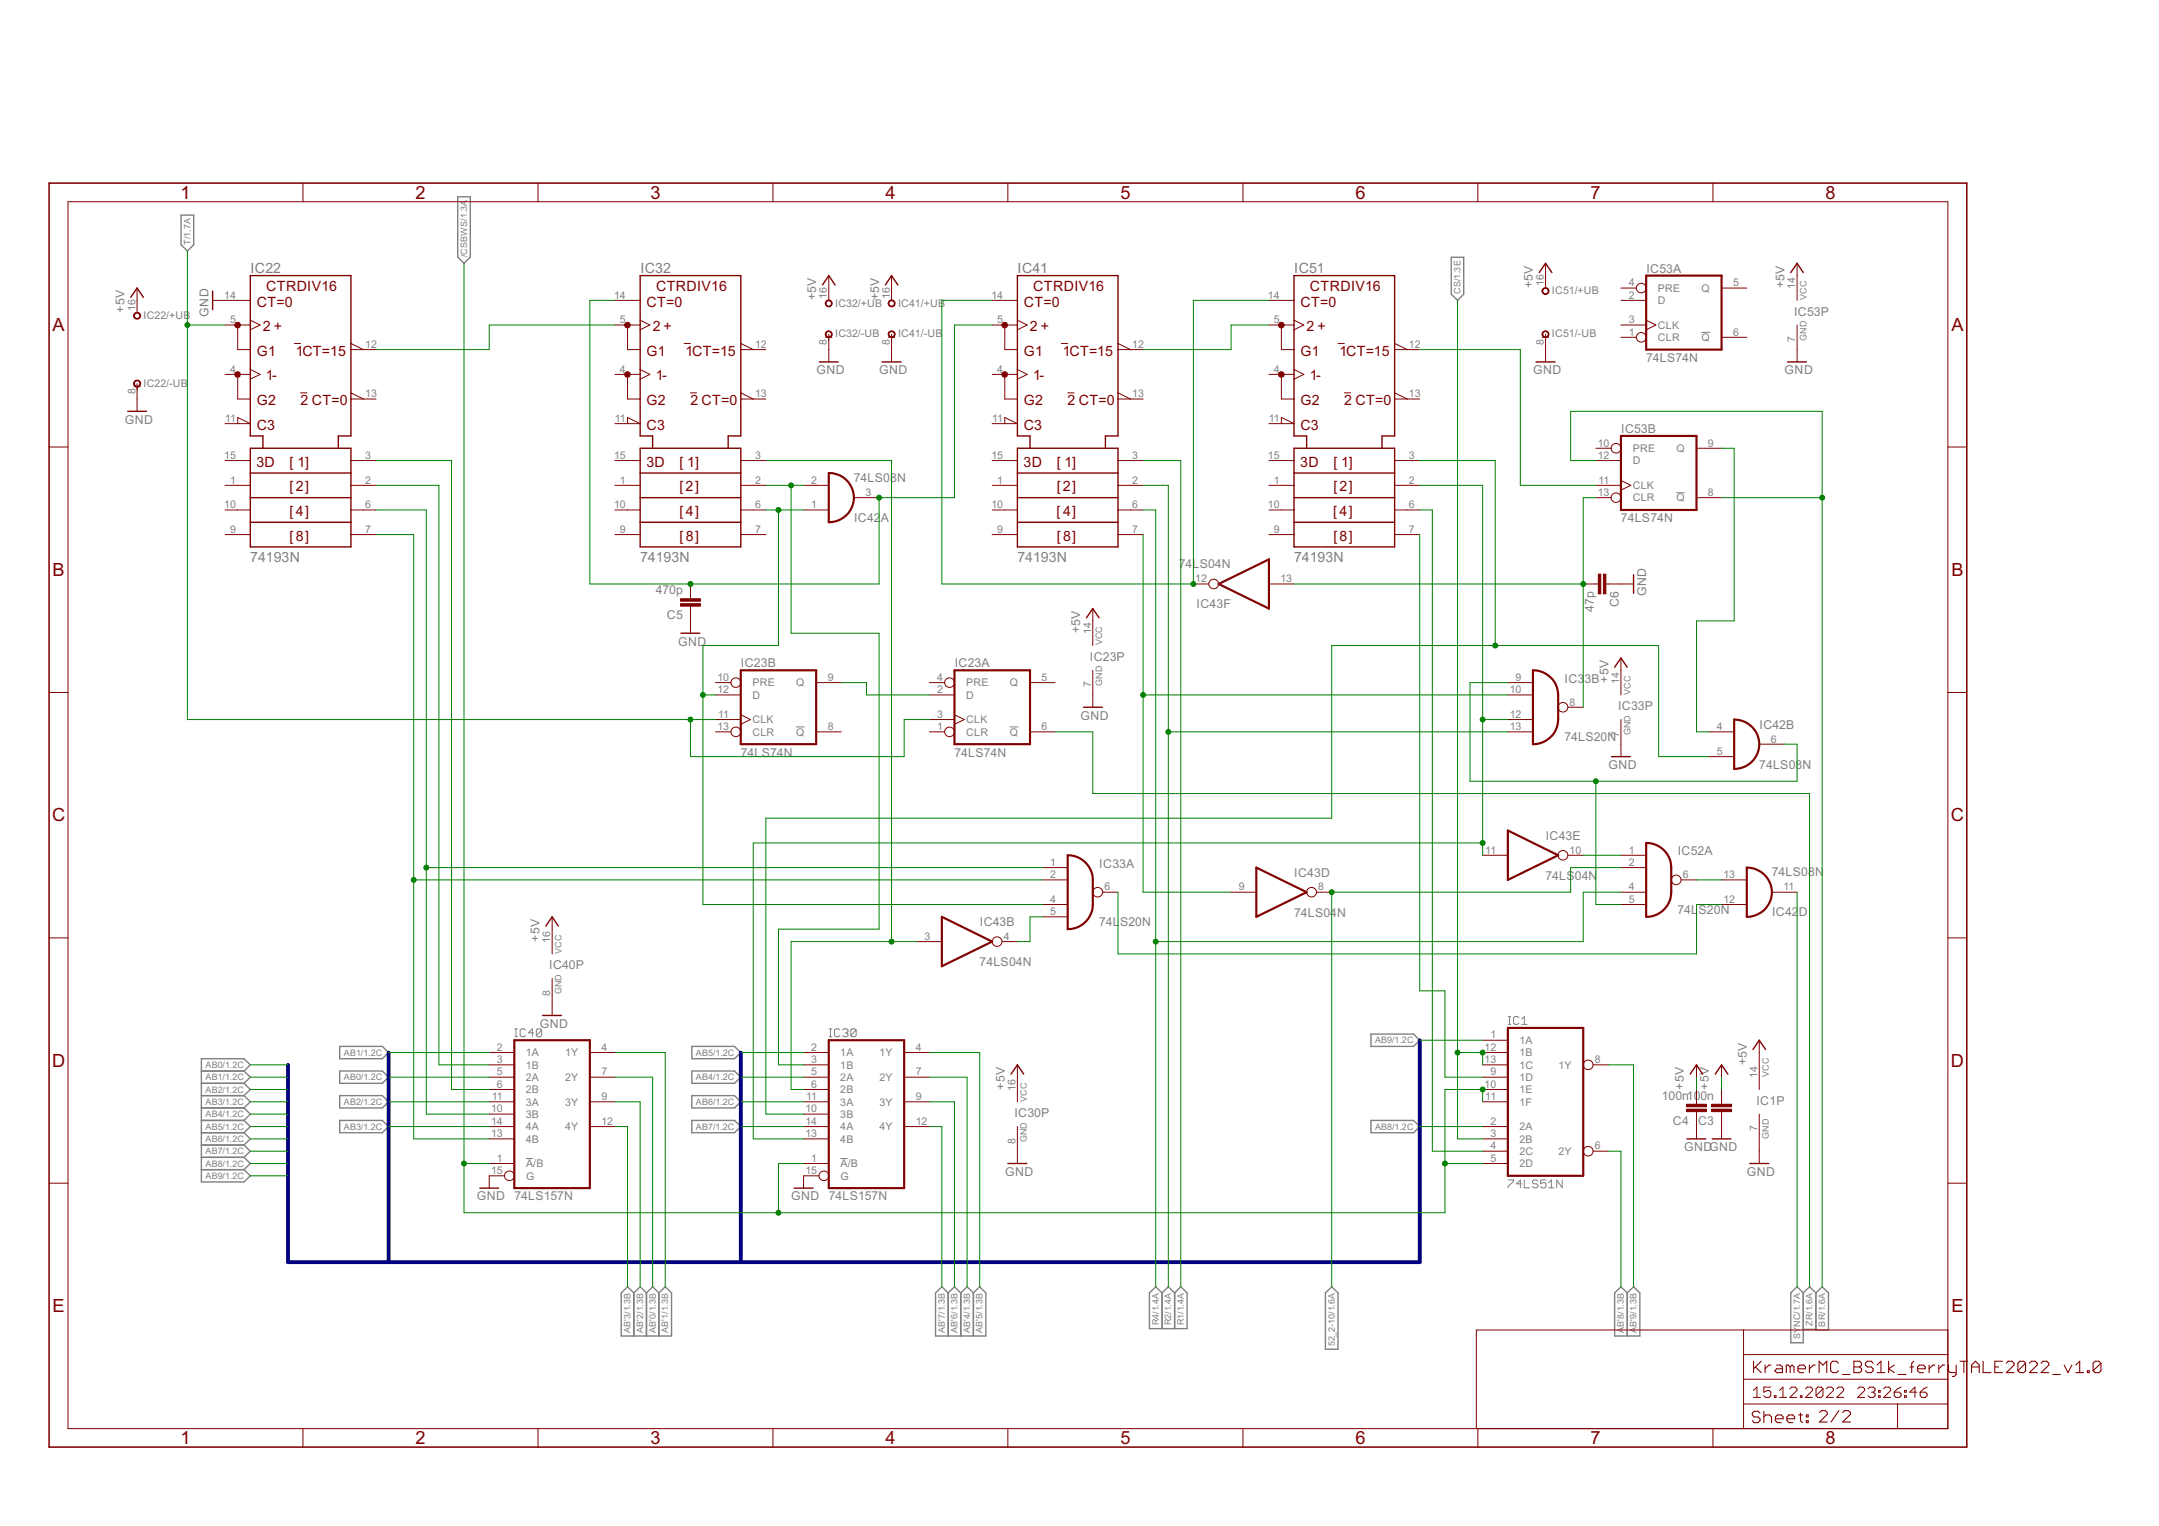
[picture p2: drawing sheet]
<svg xmlns="http://www.w3.org/2000/svg" width="297mm" height="210mm" viewBox="0 0 297 210" stroke-linecap="round" stroke-linejoin="round" font-family="sans-serif">
<g fill="none" stroke="#808080" stroke-width=".14">
<path d="M234.1 45.7h1.2M230.6 67.8h1.2M109.5 100h1.2M138.9 100h1.2M207.5 139.8h.4M207.7 139.8v1.1M209 140l-.2-.2h-.4l-.2 .2v.7l.2 .2h.4l.2-.2M70.8 142.6h.4M70.8 141.5h.4M71 141.5v1.1M72.3 141.7l-.2-.2h-.3l-.2 .2v.7l.2 .2h.3l.2-.2M72.3 159.4h1.1"/>
<path d="M73.4 142.1h-.7l.5-.6v1.1M74.5 141.7v.7l-.2 .2h-.3l-.2-.2M74.5 141.7l-.2-.2h-.3l-.2 .2v.7M74.5 141.7l-.7 .7M114.1 142.6h.3M114.1 141.5h.3M114.3 141.5v1.1M115.5 141.7l-.1-.2h-.4l-.2 .2v.7l.2 .2h.4l.1-.2M115.6 159.4h1M115.9 141.7l.2-.2h.4l.2 .2v.2l-.2 .2M116.3 142.1h.2M116.5 142.1l.2 .1v.2l-.2 .2h-.4l-.2-.2"/>
<path d="M117.8 141.7v.7l-.2 .2h-.4l-.1-.2M117.8 141.7l-.2-.2h-.4l-.1 .2v.7M117.8 141.7l-.7 .7M207.5 140.9h.4M209.4 140.2l.3-.4v1.1M209.4 140.9h.7M207.5 162.3h.7v.2l-.7 .7v.2M209.4 162.8h-.8l.6-.5v1.1M209.7 162.3v1.1h.8M211.6 162.5l-.2-.2h-.4l-.2 .2v.2l.2 .1h.4l.2 .2v.2l-.2 .2h-.4l-.2-.2M212.7 162.3h-.7v.5l.5-.1 .2 .1v.4l-.2 .2h-.4l-.1-.2M213.1 163.4h.7"/>
<path d="M213.1 162.7l.3-.4v1.1M214.9 162.3v1.1l-.7-1.1v1.1"/>
</g>
<g fill="none" stroke="#808080" stroke-width=".19">
<path d="M24.9 29.6h1.7v4.1l-.8 .8-.9-.8zM63 27.1h1.7v8.3l-.9 .8-.8-.8zM199.7 35.4h1.7v5.1l-.9 .8-.8-.8zM27.7 147.3h5.9M27.7 149h5.9M27.7 150.7h5.9M27.7 152.4h5.9M27.7 155.8h5.9M27.7 154.1h5.9M27.7 157.5h5.9M27.7 159.2h5.9M33.6 147.3l.8-.8-.8-.9h-5.9v17h5.9l.8-.9-.8-.8"/>
<path d="M33.6 147.3l.8 .9-.8 .8M33.6 149l.8 .9-.8 .8M33.6 150.7l.8 .9-.8 .8M33.6 152.4l.8 .8-.8 .9M33.6 154.1l.8 .9-.8 .8M33.6 155.8l.8 .9-.8 .8M33.6 157.5l.8 .8-.8 .9M33.6 159.2l.8 .8-.8 .9M46.7 147.3h5.9l.9 .9-.9 .8h-5.9zM46.7 143.9h5.9l.9 .9-.9 .8h-5.9zM46.7 150.7h5.9l.9 .9-.9 .8h-5.9zM46.7 154.1h5.9l.9 .9-.9 .8h-5.9z"/>
<path d="M95.2 147.3h5.8l.9 .9-.9 .8h-5.8zM95.2 143.9h5.8l.9 .9-.9 .8h-5.8zM95.2 150.7h5.8l.9 .9-.9 .8h-5.8zM95.2 154.1h5.8l.9 .9-.9 .8h-5.8zM188.6 142.2h5.9l.8 .9-.8 .8h-5.9zM188.6 154.1h5.9l.8 .9-.8 .8h-5.9zM27.7 160.9h5.9M87.2 177.8l-.9-.8-.8 .8v6h6.9v-6l-.9-.8-.8 .8M87.2 177.8v6M87.2 177.8l.9-.8 .8 .8M88.9 177.8v6M88.9 177.8l.9-.8 .9 .8"/>
<path d="M90.7 177.8v6M130.5 177.8l-.9-.8-.9 .8v6h6.9v-6l-.8-.8-.9 .8M130.5 177.8v6M130.5 177.8l.8-.8 .9 .8M132.2 177.8v6M132.2 177.8l.9-.8 .8 .8M133.9 177.8v6M159.9 177.8l-.9-.8-.9 .8v5h5.2v-5l-.8-.8-.9 .8M159.9 177.8l.8-.8 .9 .8M159.9 177.8v5M161.6 177.8v5M182.4 177.8l.8-.8 .9 .8v7.8h-1.7z"/>
<path d="M222.1 177.8l.9-.8 .9 .8 .8-.8 .9 .8v6h-3.5zM223.9 177.8v6M246.4 177.8l.8-.8 .9 .8v6.9h-1.7zM248.1 177.8l.9-.8 .8 .8M249.8 177.8l.9-.8 .9 .8v5.1h-1.8zM248.1 182.9h1.7"/>
</g>
<g fill="none" stroke="#800000" stroke-width=".3">
<path d="M226.5 37.9h10.4v10.2h-10.4zM223 60h10.4v10.1h-10.4zM114 65.1a3.4 3.4 0 0 1 3.5 3.4 3.4 3.4 0 0 1-3.5 3.3zM101.9 92.2h10.4v10.2h-10.4zM131.3 92.2h10.4v10.2h-10.4zM167.7 80.3l6.9-3.4v6.8zM210.9 92.2a3.4 3.4 0 0 1 3.5 3.4v3.4a3.4 3.4 0 0 1-3.5 3.4zM238.6 99a3.4 3.4 0 0 1 3.4 3.4 3.4 3.4 0 0 1-3.4 3.4zM146.9 117.6a3.4 3.4 0 0 1 3.4 3.4v3.4a3.4 3.4 0 0 1-3.4 3.4zM172.8 119.3l7 3.4-7 3.4zM207.5 114.2l6.9 3.4-6.9 3.4zM226.5 116a3.4 3.4 0 0 1 3.4 3.3v3.4a3.4 3.4 0 0 1-3.4 3.4z"/>
<path d="M240.3 119.3a3.4 3.4 0 0 1 3.5 3.4 3.4 3.4 0 0 1-3.5 3.4zM129.6 126.1l6.9 3.4-6.9 3.4zM70.8 143.1h10.4v20.3h-10.4zM114 143.1h10.4v20.3h-10.4zM207.5 141.4h10.3v20.3h-10.3z"/>
</g>
<g fill="none" stroke="#800000" stroke-width=".14">
<path d="M9.4 27.7h258.6v168.8h-258.6zM18.9 39.6v3.4M41.7 25.2v2.5M74 25.2v2.5M106.3 25.2v2.5M114 37.9v3.4M122.7 37.9v3.4M138.7 25.2v2.5M171 25.2v2.5M203.3 25.2v2.5M212.6 36.2v3.4M223 39.6h2.1"/>
<path d="M235.7 25.2v2.5M236.9 39.6h3.4M247.2 36.2v5.1M18.4 53.2h.9M18.9 52.8v3.8M29.3 41.3h5.1M31 58.3h3.4l-1.7-.9v.9M31 44.7h3.4M31 51.5h3.4M32.7 44.7v3.4h1.7M32.7 51.5v3.4h1.7M34.4 44l1.4 .7-1.4 .7"/>
<path d="M34.4 50.8l1.4 .7-1.4 .7M40.5 47.2h.9M41.4 54h.8M48.3 48.1h3.4M48.3 54.9h3.4M48.3 47.2l1.7 .9M48.3 54l1.7 .9M84.6 44.7h3.5M84.6 51.5h3.5M84.6 41.3h3.5M84.6 58.3h3.5l-1.8-.9v.9M86.3 44.7v3.4h1.8"/>
<path d="M86.3 51.5v3.4h1.8M88.1 44l1.3 .7-1.3 .7M88.1 50.8l1.3 .7-1.3 .7M94.1 47.2h.9M95 54h.8M101.9 48.1h3.5M101.9 54.9h3.5M101.9 47.2l1.7 .9M101.9 54l1.7 .9M113.6 46.4h.8M114 46v3.8M122.2 46.4h.9"/>
<path d="M122.7 46v3.8M136.5 44.7h3.5M136.5 51.5h3.5M136.5 41.3h3.5M136.5 58.3h3.5l-1.8-.9v.9M138.2 44.7v3.4h1.8M138.2 51.5v3.4h1.8M140 44l1.3 .7-1.3 .7M140 50.8l1.3 .7-1.3 .7M146 47.2h.9M146.9 54h.9M153.8 48.1h3.5"/>
<path d="M153.8 54.9h3.5M153.8 47.2l1.7 .9M153.8 54l1.7 .9M174.6 44.7h3.4M174.6 51.5h3.4M174.6 41.3h3.4M174.6 58.3h3.4l-1.7-.9v.9M176.3 44.7v3.4h1.7M176.3 51.5v3.4h1.7M178 44l1.4 .7-1.4 .7M178 50.8l1.4 .7-1.4 .7M184.1 47.2h.9"/>
<path d="M185 54h.8M191.9 48.1h3.4M191.9 54.9h3.4M191.9 47.2l1.7 .9M191.9 54l1.7 .9M212.2 46.4h.9M212.6 46v3.8M223 44.7h3.5M223 41.3h3.5M223 46.4h2.1M226.5 44l1.3 .7-1.3 .7M236.9 46.4h3.4"/>
<path d="M247.2 44.7v5.1M6.8 61.5h2.6M31 70.1h3.4M31 66.8h3.4M31 63.4h3.4M31 73.5h3.4M48.3 70.1h3.4M48.3 66.8h3.4M48.3 63.4h3.4M48.3 73.5h3.4M84.6 70.1h3.5M84.6 66.8h3.5"/>
<path d="M84.6 63.4h3.5M84.6 73.5h3.5M101.9 70.1h3.5M101.9 66.8h3.5M101.9 63.4h3.5M101.9 73.5h3.5M110.6 70.1h3.4M110.6 66.8h3.4M117.5 68.5h3.4M136.5 70.1h3.5M136.5 66.8h3.5M136.5 63.4h3.5"/>
<path d="M136.5 73.5h3.5M153.8 70.1h3.5M153.8 66.8h3.5M153.8 63.4h3.5M153.8 73.5h3.5M174.6 70.1h3.4M174.6 66.8h3.4M174.6 63.4h3.4M174.6 73.5h3.4M191.9 70.1h3.4M191.9 66.8h3.4M191.9 63.4h3.4"/>
<path d="M191.9 73.5h3.4M219.6 66.8h3.4M219.6 68.5h2.1M219.6 63.4h3.4M219.6 61.7h2.1M223 66.1l1.4 .7-1.4 .6M233.4 68.5h3.5M233.4 61.7h3.5M268 61.5h2.6M6.8 95.2h2.6M95 80.3v2.1M95 83.4v3.7"/>
<path d="M98.4 93.9h2.2M98.4 95.6h3.5M98.4 99h3.5M101.9 98.3l1.4 .7-1.4 .6M112.3 93.9h3.4M127.9 93.9h2.1M127.9 95.6h3.4M127.9 99h3.4M131.3 98.3l1.4 .7-1.4 .6M141.7 93.9h3.5M150.3 83.7v5.1M150.3 92.2v5.1"/>
<path d="M164.2 80.3h2.1M174.6 80.3h3.4M207.5 93.9h3.4M207.5 95.6h3.4M207.5 99h3.4M215.7 97.3h2.1M217.8 80.3h2.1M220.9 80.3h3.8M223 90.5v5.1M223 99v5.1M268 95.2h2.6M98.4 100.7h2.2"/>
<path d="M112.3 100.7h3.4M127.9 100.7h2.1M141.7 100.7h3.5M143.4 119.3h3.5M204 117.6h3.5M207.5 100.7h3.4M215.7 117.6h2.1M223 117.6h3.5M223 119.3h3.5M235.1 100.7h3.5M235.1 104.1h3.5M242 102.4h3.5"/>
<path d="M6.8 129h2.6M76 126.1v5.1M76 134.6v5.1M126.1 129.5h3.5M137.9 129.5h2.1M143.4 124.4h3.5M143.4 121h3.5M143.4 126.1h3.5M151.7 122.7h2.1M169.4 122.7h3.4M181.1 122.7h2.1M223 122.7h3.5"/>
<path d="M223 124.4h3.5M231.3 121h2.1M236.9 124.4h3.4M236.9 121h3.4M243.8 122.7h3.4M268 129h2.6M67.3 144.8h3.5M67.3 146.5h3.5M67.3 148.2h3.5M67.3 149.9h3.5M67.3 151.6h3.5M67.3 153.2h3.5"/>
<path d="M67.3 155h3.5M67.3 156.7h3.5M81.2 144.8h3.4M81.2 148.2h3.4M81.2 151.6h3.4M81.2 155h3.4M110.6 144.8h3.4M110.6 146.5h3.4M110.6 148.2h3.4M110.6 149.9h3.4M110.6 151.6h3.4M110.6 153.2h3.4"/>
<path d="M110.6 155h3.4M110.6 156.7h3.4M124.4 144.8h3.5M124.4 148.2h3.5M124.4 151.6h3.5M124.4 155h3.5M140 146.5v5.1M140 155v5M204 144.8h3.5M204 146.5h3.5M204 148.2h3.5M204 149.9h3.5"/>
<path d="M204 151.6h3.5M204 155h3.5M204 156.7h3.5M204 143.1h3.5M204 158.3h3.5M219.2 146.5h2.1M219.2 158.3h2.1M233.4 146.5v1.7M233.4 149.9v2M233.4 152.9v3.8M236.9 146.5v1.7M236.9 149.9v2"/>
<path d="M236.9 152.9v3.8M242 143.1v6.8M242 153.2v6.8M6.8 162.8h2.6M67.3 160h3.5M69.4 161.7h-2.1v1.7M110.6 160h3.4M112.7 161.7h-2.1v1.7M204 160h3.5M268 162.8h2.6M41.7 196.5v2.6M74 196.5v2.6"/>
<path d="M106.3 196.5v2.6M138.7 196.5v2.6M171 196.5v2.6M203.3 196.5v2.6M235.7 196.5v2.6M239.9 193.1h28.1M239.9 182.9v13.6M239.9 189.7h28.1M239.9 186.3h28.1M241.2 191.3l.5-.5v1.4M241.2 192.2h1M243.6 190.8h-.9v.7l.5-.2h.2l.2 .2v.5l-.2 .2h-.5l-.2-.2"/>
<path d="M244.1 192h.2v.2h-.2zM244.8 192.2h1M244.8 191.3l.5-.5v1.4M246.3 191l.2-.2h.5l.2 .2v.3l-.9 .9h.9M247.7 192h.2v.2h-.2zM248.4 191l.2-.2h.5l.3 .2v.3l-1 .9h1M250.8 191v1l-.2 .2h-.5l-.2-.2M250.8 191l-.2-.2h-.5l-.2 .2v1M250.8 191l-.9 1M251.3 191l.2-.2h.5l.2 .2v.3l-.9 .9h.9M252.7 191l.3-.2h.4l.3 .2v.3l-1 .9h1M255.6 191l.2-.2h.5l.2 .2v.3l-.9 .9h.9"/>
<path d="M257 191l.3-.2h.4l.3 .2v.3l-.3 .2M257.5 191.5h.2M257.7 191.5l.3 .2v.3l-.3 .2h-.4l-.3-.2M258.4 192h.3v.2h-.3zM258.4 191.3h.3v.2h-.3zM259.2 191l.2-.2h.5l.2 .2v.3l-.9 .9h.9M260.6 191.5h.7l.3 .2v.3l-.3 .2h-.5l-.2-.2zM261.1 193.1v3.4M261.6 190.8l-.5 .2-.5 .5M262 192h.3v.2h-.3zM262 191.3h.3v.2h-.3zM263.7 191.5h-1l.8-.7v1.4"/>
<path d="M264.2 191.5h.7l.2 .2v.3l-.2 .2h-.5l-.2-.2zM265.1 190.8l-.4 .2-.5 .5M268 182.9h-64.9v13.6"/>
<circle cx="225.8" cy="39.6" r=".67"/>
<circle cx="225.8" cy="46.4" r=".67"/>
<circle cx="222.3" cy="68.4" r=".67"/>
<circle cx="222.3" cy="61.7" r=".67"/>
<circle cx="101.2" cy="93.9" r=".67"/>
<circle cx="130.6" cy="93.9" r=".67"/>
<circle cx="167" cy="80.3" r=".67"/>
<circle cx="215" cy="97.3" r=".67"/>
<circle cx="101.2" cy="100.7" r=".67"/>
<circle cx="130.6" cy="100.7" r=".67"/>
<circle cx="215" cy="117.6" r=".67"/>
<circle cx="137.2" cy="129.5" r=".67"/>
<circle cx="151" cy="122.7" r=".67"/>
<circle cx="180.5" cy="122.7" r=".67"/>
<circle cx="230.6" cy="121" r=".67"/>
<circle cx="218.5" cy="146.5" r=".67"/>
<circle cx="218.5" cy="158.3" r=".67"/>
<circle cx="70.1" cy="161.7" r=".67"/>
<circle cx="113.4" cy="161.7" r=".67"/>
</g>
<g fill="none" stroke="#800000" stroke-width=".19">
<path d="M113.2 39.2l.8-1.3 .9 1.3M121.8 39.2l.9-1.3 .8 1.3M211.8 37.5l.8-1.3 .9 1.3M246.4 37.5l.8-1.3 .9 1.3M17.6 56.6h2.6M18 40.9l.9-1.3 .8 1.3M29.3 40v2.6M112.7 49.8h2.6M121.4 49.8h2.6M211.3 49.8h2.6M245.9 49.8h2.6M34.4 61.7h13.9v13.5h-13.9z"/>
<path d="M34.4 71.8h13.9M34.4 68.5h13.9M34.4 65.1h13.9M36.2 61.7v-1.7h-1.8v-22.1h13.9v22.1h-1.8v1.7M88.1 61.7h13.8v13.5h-13.8zM88.1 71.8h13.8M88.1 68.5h13.8M88.1 65.1h13.8M89.8 61.7v-1.7h-1.7v-22.1h13.8v22.1h-1.7v1.7M140 61.7h13.8v13.5h-13.8zM140 71.8h13.8M140 68.5h13.8"/>
<path d="M140 65.1h13.8M141.7 61.7v-1.7h-1.7v-22.1h13.8v22.1h-1.7v1.7M178 61.7h13.9v13.5h-13.9zM178 71.8h13.9M178 68.5h13.9M178 65.1h13.9M179.8 61.7v-1.7h-1.8v-22.1h13.9v22.1h-1.8v1.7M224.7 79.1v2.5M93.7 87.1h2.6M149.1 97.3h2.6M149.5 85l.8-1.3 .9 1.3M222.1 91.8l.9-1.3 .9 1.3"/>
<path d="M221.7 104.1h2.6M74.7 139.7h2.6M75.1 127.4l.9-1.3 .8 1.3M139.1 147.7l.9-1.2 .8 1.2M232.1 156.7h2.6M232.5 147.7l.9-1.2 .9 1.2M235.6 156.7h2.5M236 147.7l.9-1.2 .8 1.2M241.2 144.4l.8-1.3 .9 1.3M66 163.4h2.6M109.3 163.4h2.6M138.7 160h2.6"/>
<path d="M240.7 160h2.7"/>
</g>
<g fill="#800000" stroke="#800000" stroke-width=".14">
<path d="M18.5 43.1a.49 .49 0 0 1 .8 .1 .49 .49 0 0 1-.3 .7 .49 .49 0 0 1-.6-.5h.1a.38 .38 0 0 1 .5-.4 .38 .38 0 0 1 .2 .7 .38 .38 0 0 1-.7-.1v-.2h-.1z" fill-rule="evenodd"/>
<path d="M18.5 52.4a.49 .49 0 0 1 .8 .2 .49 .49 0 0 1-.3 .7 .49 .49 0 0 1-.6-.5h.1a.38 .38 0 0 1 .5-.4 .38 .38 0 0 1 .2 .6 .38 .38 0 0 1-.7-.1v-.1h-.1z" fill-rule="evenodd"/>
<path d="M113.7 41.4a.48 .48 0 0 1 .7 .1 .48 .48 0 0 1-.3 .7 .48 .48 0 0 1-.6-.5h.1a.38 .38 0 0 1 .6-.3 .38 .38 0 0 1 .1 .6 .38 .38 0 0 1-.6-.1l-.1-.2h-.1z" fill-rule="evenodd"/>
<path d="M113.7 45.6a.48 .48 0 0 1 .7 .1 .48 .48 0 0 1-.2 .7 .48 .48 0 0 1-.7-.4h.1a.38 .38 0 0 1 .6-.3 .38 .38 0 0 1 .1 .6 .38 .38 0 0 1-.6-.2l-.1-.1h-.1z" fill-rule="evenodd"/>
<path d="M122.3 41.4a.48 .48 0 0 1 .8 .1 .48 .48 0 0 1-.3 .7 .48 .48 0 0 1-.6-.5h.1a.38 .38 0 0 1 .5-.4 .38 .38 0 0 1 .2 .7 .38 .38 0 0 1-.7-.1l-.1-.2z" fill-rule="evenodd"/>
<path d="M122.3 45.6a.48 .48 0 0 1 .8 .1 .48 .48 0 0 1-.3 .7 .48 .48 0 0 1-.6-.4h.1a.38 .38 0 0 1 .5-.4 .38 .38 0 0 1 .2 .6 .38 .38 0 0 1-.7-.1l-.1-.1z" fill-rule="evenodd"/>
<path d="M212.3 39.7a.48 .48 0 0 1 .8 .1 .48 .48 0 0 1-.3 .7 .48 .48 0 0 1-.6-.5h.1a.38 .38 0 0 1 .5-.3 .38 .38 0 0 1 .1 .7 .38 .38 0 0 1-.6-.2v-.2h-.1z" fill-rule="evenodd"/>
<path d="M212.3 45.6a.48 .48 0 0 1 .8 .1 .48 .48 0 0 1-.3 .7 .48 .48 0 0 1-.6-.4h.1a.38 .38 0 0 1 .5-.3 .38 .38 0 0 1 .1 .6 .38 .38 0 0 1-.6-.2v-.1h-.1z" fill-rule="evenodd"/>
<circle cx="32.7" cy="44.7" r=".4"/>
<circle cx="32.7" cy="51.5" r=".4"/>
<circle cx="86.3" cy="44.7" r=".4"/>
<circle cx="86.3" cy="51.5" r=".4"/>
<circle cx="138.2" cy="44.7" r=".4"/>
<circle cx="138.2" cy="51.5" r=".4"/>
<circle cx="176.3" cy="44.7" r=".4"/>
<circle cx="176.3" cy="51.5" r=".4"/>
</g>
<g fill="#800000" stroke="#800000" stroke-width=".14">
<path d="M235.5 151.9h2.7v.3h-2.7z"/>
<path d="M235.5 152.6h2.7v.3h-2.7z"/>
<path d="M232 151.9h2.8v.3h-2.8z"/>
<path d="M232 152.6h2.8v.3h-2.8z"/>
<path d="M93.6 82.4h2.8v.3h-2.8z"/>
<path d="M93.6 83h2.8v.4h-2.8z"/>
<path d="M219.9 79h.3v2.7h-.3z"/>
<path d="M220.6 79h.3v2.7h-.3z"/>
</g>
<g fill="none" stroke="#800000" stroke-width=".15">
<path d="M241.3 187.2v1.6M241.5 188l.8 .8M242.1 194.4l-.2-.3h-.6l-.2 .3v.2l.2 .3h.6l.2 .3v.2l-.2 .3h-.6l-.2-.3M242.3 187.2l-1 1.1M242.7 194.1v1.6M242.7 194.9l.2-.3h.6l.2 .3v.8M242.8 187.8v1M243.6 187.8h-.2l-.6 .5M244.3 195.2h1v-.3l-.2-.3h-.6l-.2 .3v.5l.2 .3h.6M244.4 187.8h.6l.2 .2v.8h-.8l-.2-.2 .2-.3h.8M245.9 195.2h1v-.3l-.2-.3h-.6l-.2 .3v.5l.2 .3h.6M246.3 188l-.3-.2h-.2v1"/>
<path d="M246.3 188v.8M246.3 188l.3-.2 .2 .2v.8M247.4 188.3h1v-.3l-.2-.2h-.6l-.2 .2v.6l.2 .2h.6M247.5 194.6h.5M247.7 194.4v1l.3 .3M248.5 194.6h.3v.3h-.3zM248.5 195.4h.3v.3h-.3zM248.9 187.8v1M249.7 187.8h-.2l-.6 .5M250.3 188.8v-1.6l.5 .6 .5-.6v1.6M250.3 194.3l.3-.3h.5l.3 .3v.2l-1.1 1.1h1.1M252.9 187.5l-.2-.3h-.6l-.2 .3v1.1l.2 .2h.6l.2-.2"/>
<path d="M253 194l-1.1 1.6M253.5 189.1h1M253.5 194.3l.3-.3h.5l.3 .3v.2l-1.1 1.1h1.1M255.1 187.2h.8l.2 .3v.3l-.2 .2 .2 .3v.3l-.2 .2h-.8zM255.1 188h.8M257.7 187.5l-.2-.3h-.6l-.3 .3v.3l.3 .2h.6l.2 .3v.3l-.2 .2h-.6l-.3-.2M258.3 188.8h1M258.3 187.8l.5-.6v1.6M259.8 187.2v1.6M260.6 187.8l-.8 .5 .8 .5M261.2 189.1h1M262.8 188h.5"/>
<path d="M263.3 187.2l-.3 .3v1.3M263.8 188.3h1.1v-.3l-.3-.2h-.5l-.3 .2v.6l.3 .2h.5M265.4 187.8v1M266.2 187.8h-.3l-.5 .5M266.7 187.8v1M267.5 187.8h-.2l-.6 .5M268.1 187.8v.8l.2 .2h.8M269.1 187.8v1.3l-.2 .2h-.3M269.7 187.2h1M270.2 187.2v1.6M271.3 188h1M271.3 188.8v-1l.5-.6 .5 .6v1"/>
<path d="M272.8 187.2v1.6h1.1M274.4 188h.6M275.5 187.2h-1.1v1.6h1.1M276 187.5l.3-.3h.5l.3 .3v.3l-1.1 1h1.1M278.7 187.5v1.1l-.3 .2h-.5l-.3-.2M278.7 187.5l-.3-.3h-.5l-.3 .3v1.1M278.7 187.5l-1.1 1.1M279.2 187.5l.3-.3h.5l.3 .3v.3l-1.1 1h1.1M280.8 187.5l.3-.3h.5l.3 .3v.3l-1.1 1h1.1M282.4 189.1h1.1M284 187.8l.5 1 .6-1M285.6 188.8h1.1"/>
<path d="M285.6 187.8l.5-.6v1.6M287.2 188.6h.2v.2h-.2zM289.1 187.5v1.1l-.3 .2h-.6l-.2-.2M289.1 187.5l-.3-.3h-.6l-.2 .3v1.1M289.1 187.5l-1.1 1.1"/>
</g>
<path d="M6.8 25.2h263.8v173.9h-263.8z" fill="none" stroke="#800000" stroke-width=".21"/>
<path d="M53.5 144.8v28.8M101.9 144.8v28.8M195.3 143.1v30.5h-155.7v-27.1" fill="none" stroke="#000080" stroke-width=".53"/>
<g fill="none" stroke="#008000" stroke-width=".14">
<path d="M25.8 34.5v64.5h72.6M63.8 36.2v130.6h135v-16.9h5.2v1.7M25.8 44.7h5.2M84.6 41.3h-3.4v39h39.7v-11.8h10.4v-23.8h5.2M84.6 44.7h-17.3v3.4h-15.6M136.5 41.3h-6.9v39h34.6v-39h10.4M174.6 44.7h-5.2v3.4h-12.1M195.3 48.1h13.9v18.7h10.4M200.5 41.3v115.4h3.5M51.7 66.8h8.7v79.7h6.9M51.7 63.4h10.4v86.5h5.2M51.7 70.1h7v83.1h8.6"/>
<path d="M51.7 73.5h5.2v83.2h10.4M105.4 63.4h17.3v66.1M105.4 66.8h5.2M105.4 70.1h5.2M107.1 70.1v18.7h-10.4v35.6h46.7M108.8 66.8v20.3h12.1v40.7h-13.8v18.7h3.5M157.3 63.4h5.2v113.6M157.3 66.8h3.4v110.2M157.3 70.1h1.7v106.9M157.3 73.5v49.2h12.1M195.3 73.5v62.8h3.5v11.9h5.2M195.3 70.1h1.8v88.2h6.9"/>
<path d="M195.3 66.8h8.7v50.8M195.3 63.4h10.4v25.4M219.6 63.4h-3.5v-6.8h34.6v120.4M219.6 68.5h-1.8v28.8M236.9 61.7h1.7v23.7h-5.2v15.3h1.7M236.9 68.5h13.8M95 99v5.1h29.4v-5.1h3.5M96.7 95.6h1.7M115.7 93.9h3.5v1.7h8.7M157.3 95.6h50.2M178 80.3h39.8M204 99h3.5"/>
<path d="M207.5 93.9h-5.3v13.6h45v-5.1h-1.7M58.7 119.3h84.7M145.2 100.7h5.1v8.5h98.7v67.8M160.7 100.7h46.8M204 116h-100.4v40.7h7M217.8 117.6h5.2M219.6 107.5v16.9h3.4M223 119.3h-6.9v3.4h-32.9v54.3M235.1 104.1h-6.9v-15.3h-45v23.7h-77.8v40.7h5.2M56.9 121h86.5M126.1 129.5h-17.3v20.4h1.8M143.4 126.1h-1.7v3.4h-1.7"/>
<path d="M153.8 122.7v8.5h79.6v-6.8h3.5M223 122.7h-5.2v6.8h-58.8M233.4 121h3.5M247.2 122.7v54.3M34.4 146.5h5.2M34.4 148.2h5.2M34.4 149.9h5.2M34.4 151.6h5.2M34.4 155h5.2M34.4 153.2h5.2M34.4 156.7h5.2M34.4 158.3h5.2"/>
<path d="M53.5 148.2h13.8M53.5 144.8h13.8M53.5 151.6h13.8M53.5 155h13.8M84.6 148.2h5.2v28.8M84.6 144.8h6.9v32.2M84.6 151.6h3.5v25.4M84.6 155h1.7v22M101.9 148.2h8.7M101.9 144.8h8.7M101.9 151.6h8.7M101.9 155h8.7"/>
<path d="M127.9 148.2h5.2v28.8M127.9 144.8h6.9v32.2M127.9 151.6h3.4v25.4M127.9 155h1.7v22M195.3 155h8.7M195.3 143.1h8.7M200.5 144.8h3.5v1.7M221.3 146.5h3.4v30.5M221.3 158.3h1.7v18.7M233.4 148.2v1.7M236.9 148.2v1.7M34.4 160h5.2"/>
<path d="M34.4 161.7h5.2M63.8 160h3.5M110.6 160h-3.5v6.8M198.8 160h5.2"/>
</g>
<g fill="#008000" stroke="#008000" stroke-width=".14">
<circle cx="198.8" cy="160" r=".34"/>
<circle cx="107.1" cy="166.8" r=".34"/>
<circle cx="63.8" cy="160" r=".34"/>
<circle cx="204" cy="149.9" r=".34"/>
<circle cx="25.8" cy="44.7" r=".34"/>
<circle cx="95" cy="99" r=".34"/>
<circle cx="58.7" cy="119.3" r=".34"/>
<circle cx="56.9" cy="121" r=".34"/>
<circle cx="95" cy="80.3" r=".34"/>
<circle cx="120.9" cy="68.5" r=".34"/>
<circle cx="107.1" cy="70.1" r=".34"/>
<circle cx="96.7" cy="95.6" r=".34"/>
<circle cx="108.8" cy="66.8" r=".34"/>
<circle cx="122.7" cy="129.5" r=".34"/>
<circle cx="164.2" cy="80.3" r=".34"/>
<circle cx="217.8" cy="80.3" r=".34"/>
<circle cx="160.7" cy="100.7" r=".34"/>
<circle cx="159" cy="129.5" r=".34"/>
<circle cx="157.3" cy="95.6" r=".34"/>
<circle cx="183.2" cy="122.7" r=".34"/>
<circle cx="219.6" cy="107.5" r=".34"/>
<circle cx="205.7" cy="88.8" r=".34"/>
<circle cx="204" cy="99" r=".34"/>
<circle cx="204" cy="116" r=".34"/>
<circle cx="200.5" cy="144.8" r=".34"/>
<circle cx="204" cy="144.8" r=".34"/>
<circle cx="250.7" cy="68.5" r=".34"/>
</g>
<g font-size="2.8" fill="#800000">
<text x="24.8" y="27.3">1</text>
<text x="57.1" y="27.3">2</text>
<text x="89.5" y="27.3">3</text>
<text x="121.8" y="27.3">4</text>
<text x="154.1" y="27.3">5</text>
<text x="186.5" y="27.3">6</text>
<text x="218.8" y="27.3">7</text>
<text x="251.1" y="27.3">8</text>
<text x="7.2" y="45.5">A</text>
<text x="268.5" y="45.5">A</text>
<text x="7.2" y="79.2">B</text>
<text x="268.5" y="79.2">B</text>
<text x="7.2" y="113">C</text>
<text x="268.4" y="113">C</text>
<text x="7.2" y="146.7">D</text>
<text x="268.4" y="146.7">D</text>
<text x="7.2" y="180.5">E</text>
<text x="268.5" y="180.5">E</text>
<text x="24.8" y="198.6">1</text>
<text x="57.1" y="198.6">2</text>
<text x="89.5" y="198.6">3</text>
<text x="121.8" y="198.6">4</text>
<text x="154.1" y="198.6">5</text>
<text x="186.5" y="198.6">6</text>
<text x="218.8" y="198.6">7</text>
<text x="251.1" y="198.6">8</text>
</g>
<g font-size="2.2" fill="#808080">
<text x="34.5" y="37.5">IC22</text>
<text x="88.1" y="37.5">IC32</text>
<text x="140" y="37.5">IC41</text>
<text x="178.1" y="37.5">IC51</text>
<text x="34.4" y="77.4">74193N</text>
<text x="88.1" y="77.4">74193N</text>
<text x="140" y="77.4">74193N</text>
<text x="178" y="77.4">74193N</text>
</g>
<g font-size="2.2" fill="#800000">
<text x="36.6" y="40">CTRDIV16</text>
<text x="90.3" y="40">CTRDIV16</text>
<text x="142.2" y="40">CTRDIV16</text>
<text x="180.2" y="40">CTRDIV16</text>
<text x="35.3" y="42.2">CT=0</text>
<text x="36.2" y="45.6">2 +</text>
<text x="89" y="42.2">CT=0</text>
<text x="89.8" y="45.6">2 +</text>
<text x="140.9" y="42.2">CT=0</text>
<text x="141.7" y="45.6">2 +</text>
<text x="178.9" y="42.2">CT=0</text>
<text x="179.8" y="45.6">2 +</text>
<text x="35.3" y="48.9">G1</text>
<text x="36.6" y="52.3">1-</text>
<text x="40.7" y="48.9">1CT=15</text>
<text x="89" y="48.9">G1</text>
<text x="90.2" y="52.3">1-</text>
<text x="94.3" y="48.9">1CT=15</text>
<text x="140.9" y="48.9">G1</text>
<text x="142.1" y="52.3">1-</text>
<text x="146.2" y="48.9">1CT=15</text>
<text x="178.9" y="48.9">G1</text>
<text x="180.2" y="52.3">1-</text>
<text x="184.3" y="48.9">1CT=15</text>
<text x="35.3" y="59.1">C3</text>
<text x="35.3" y="55.7">G2</text>
<text x="41.4" y="55.7">2 CT=0</text>
<text x="89" y="59.1">C3</text>
<text x="89" y="55.7">G2</text>
<text x="95" y="55.7">2 CT=0</text>
<text x="140.9" y="59.1">C3</text>
<text x="140.9" y="55.7">G2</text>
<text x="146.9" y="55.7">2 CT=0</text>
<text x="178.9" y="59.1">C3</text>
<text x="178.9" y="55.7">G2</text>
<text x="185" y="55.7">2 CT=0</text>
<text x="35.3" y="64.2">3D</text>
<text x="39.8" y="64.2">[ 1]</text>
<text x="88.9" y="64.2">3D</text>
<text x="93.5" y="64.2">[ 1]</text>
<text x="140.8" y="64.2">3D</text>
<text x="145.4" y="64.2">[ 1]</text>
<text x="178.9" y="64.2">3D</text>
<text x="183.4" y="64.2">[ 1]</text>
<text x="39.8" y="71">[4]</text>
<text x="39.8" y="67.6">[2]</text>
<text x="93.5" y="71">[4]</text>
<text x="93.5" y="67.6">[2]</text>
<text x="145.4" y="71">[4]</text>
<text x="145.4" y="67.6">[2]</text>
<text x="183.4" y="71">[4]</text>
<text x="183.4" y="67.6">[2]</text>
<text x="39.8" y="74.4">[8]</text>
<text x="93.5" y="74.4">[8]</text>
<text x="145.4" y="74.4">[8]</text>
<text x="183.4" y="74.4">[8]</text>
</g>
<g font-size="1.9" fill="#808080">
<text x="112.3" y="41.3" transform="rotate(-90 112.3 41.3)">+5V</text>
<text x="120.9" y="41.3" transform="rotate(-90 120.9 41.3)">+5V</text>
<text x="210.9" y="39.6" transform="rotate(-90 210.9 39.6)">+5V</text>
<text x="226.5" y="37.5">IC53A</text>
<text x="245.5" y="39.6" transform="rotate(-90 245.5 39.6)">+5V</text>
<text x="17.1" y="43" transform="rotate(-90 17.1 43)">+5V</text>
<text x="28.7" y="43.5" transform="rotate(-90 28.7 43.5)">GND</text>
<text x="246.8" y="43.4">IC53P</text>
<text x="112.3" y="51.5">GND</text>
<text x="121" y="51.5">GND</text>
<text x="210.9" y="51.5">GND</text>
<text x="226.5" y="49.8">74LS74N</text>
<text x="245.5" y="51.5">GND</text>
<text x="17.2" y="58.3">GND</text>
<text x="223" y="59.5">IC53B</text>
<text x="117.5" y="66.2">74LS08N</text>
<text x="117.5" y="71.8">IC42</text>
<text x="121.2" y="71.8">A</text>
<text x="223" y="71.8">74LS74N</text>
<text x="90.2" y="81.8">470p</text>
<text x="162.2" y="78.1">74LS04N</text>
<text x="164.6" y="83.6">IC43F</text>
<text x="222.7" y="83.5" transform="rotate(-90 222.7 83.5)">C6</text>
<text x="226.5" y="82" transform="rotate(-90 226.5 82)">GND</text>
<text x="91.8" y="85.2">C5</text>
<text x="93.3" y="88.8">GND</text>
<text x="148.6" y="87.1" transform="rotate(-90 148.6 87.1)">+5V</text>
<text x="219.3" y="84.1" transform="rotate(-90 219.3 84.1)">47p</text>
<text x="101.9" y="91.8">IC23B</text>
<text x="131.3" y="91.8">IC23A</text>
<text x="149.9" y="90.9">IC23P</text>
<text x="215.3" y="93.9">IC3</text>
<text x="218" y="93.9">3B</text>
<text x="221.3" y="93.9" transform="rotate(-90 221.3 93.9)">+5V</text>
<text x="148.7" y="99">GND</text>
<text x="215.2" y="101.9">74LS20N</text>
<text x="222.6" y="97.7">IC33P</text>
<text x="242.1" y="100.3">IC42B</text>
<text x="101.9" y="104.1">74LS74N</text>
<text x="131.3" y="104.1">74LS74N</text>
<text x="221.3" y="105.8">GND</text>
<text x="242" y="105.8">74LS08N</text>
<text x="151.2" y="119.3">IC33A</text>
<text x="212.7" y="115.5">IC43E</text>
<text x="230.8" y="117.6">IC52A</text>
<text x="178.1" y="120.6">IC43D</text>
<text x="212.6" y="121">74LS</text>
<text x="216.7" y="121">04N</text>
<text x="230.8" y="125.7">74L</text>
<text x="233.7" y="125.7">S20N</text>
<text x="243.8" y="120.5">74LS08N</text>
<text x="74.2" y="129.5" transform="rotate(-90 74.2 129.5)">+5V</text>
<text x="134.8" y="127.4">IC43B</text>
<text x="151.2" y="127.4">74L</text>
<text x="154.1" y="127.4">S20N</text>
<text x="178" y="126.1">74LS04N</text>
<text x="243.8" y="126">IC42</text>
<text x="247.5" y="126">D</text>
<text x="75.6" y="133.3">IC40P</text>
<text x="134.8" y="132.9">74LS04N</text>
<text x="74.3" y="141.4">GND</text>
<text x="138.2" y="149.9" transform="rotate(-90 138.2 149.9)">+5V</text>
<text x="231.7" y="149.9" transform="rotate(-90 231.7 149.9)">+5V</text>
<text x="235.1" y="149.9" transform="rotate(-90 235.1 149.9)">+5V</text>
<text x="240.3" y="146.5" transform="rotate(-90 240.3 146.5)">+5V</text>
<text x="139.6" y="153.7">IC30P</text>
<text x="228.6" y="151.3">100n100n</text>
<text x="230.2" y="154.7">C4 C3</text>
<text x="241.6" y="152">IC1P</text>
<text x="138.3" y="161.7">GND</text>
<text x="231.7" y="158.3">GNDGND</text>
<text x="240.3" y="161.7">GND</text>
<text x="65.6" y="165.1">GND 74LS157N</text>
<text x="108.9" y="165.1">GND 74LS157N</text>
</g>
<g font-size="1.6" fill="#808080">
<text x="30.9" y="41.1">14</text>
<text x="84.5" y="41.1">14</text>
<text x="113.8" y="41.1" transform="rotate(-90 113.8 41.1)">16</text>
<text x="122.4" y="41.1" transform="rotate(-90 122.4 41.1)">16</text>
<text x="136.4" y="41.1">14</text>
<text x="174.5" y="41.1">14</text>
<text x="212.4" y="39.4" transform="rotate(-90 212.4 39.4)">16</text>
<text x="213.5" y="40.5">IC51/+UB</text>
<text x="224.1" y="41.1">2</text>
<text x="224.1" y="39.4">4</text>
<text x="228.1" y="41.8">D</text>
<text x="228.1" y="40.1">PRE</text>
<text x="234.1" y="40.1">Q</text>
<text x="238.4" y="39.4">5</text>
<text x="247" y="39.8" transform="rotate(-90 247 39.8)">14</text>
<text x="18.6" y="42.8" transform="rotate(-90 18.6 42.8)">16</text>
<text x="19.8" y="43.9">IC22/+UB</text>
<text x="31.7" y="44.5">5</text>
<text x="50.2" y="47.9">12</text>
<text x="85.3" y="44.5">5</text>
<text x="103.9" y="47.9">12</text>
<text x="113.8" y="47.4" transform="rotate(-90 113.8 47.4)">8</text>
<text x="114.9" y="42.2">IC32/+UB</text>
<text x="114.9" y="46.4">IC32/-UB</text>
<text x="122.4" y="47.4" transform="rotate(-90 122.4 47.4)">8</text>
<text x="123.6" y="42.2">IC41/+UB</text>
<text x="123.6" y="46.4">IC41/-UB</text>
<text x="137.2" y="44.5">5</text>
<text x="155.8" y="47.9">12</text>
<text x="175.3" y="44.5">5</text>
<text x="193.8" y="47.9">12</text>
<text x="212.4" y="47.4" transform="rotate(-90 212.4 47.4)">8</text>
<text x="213.5" y="46.4">IC51/-UB</text>
<text x="224.1" y="46.2">1</text>
<text x="224.1" y="44.5">3</text>
<text x="228.1" y="46.9">CLR</text>
<text x="228.1" y="45.2">CLK</text>
<text x="234.1" y="46.9">Q</text>
<text x="238.4" y="46.2">6</text>
<text x="247" y="47.1" transform="rotate(-90 247 47.1)">7</text>
<text x="19.8" y="53.2">IC22/-UB</text>
<text x="31.7" y="51.3">4</text>
<text x="85.3" y="51.3">4</text>
<text x="137.2" y="51.3">4</text>
<text x="175.3" y="51.3">4</text>
<text x="18.6" y="54.2" transform="rotate(-90 18.6 54.2)">8</text>
<text x="31" y="58">11</text>
<text x="50.2" y="54.6">13</text>
<text x="84.6" y="58">11</text>
<text x="103.9" y="54.6">13</text>
<text x="136.5" y="58">11</text>
<text x="155.8" y="54.6">13</text>
<text x="174.6" y="58">11</text>
<text x="193.8" y="54.6">13</text>
<text x="30.9" y="63.1">15</text>
<text x="50.2" y="63.1">3</text>
<text x="84.5" y="63.1">15</text>
<text x="103.9" y="63.1">3</text>
<text x="136.4" y="63.1">15</text>
<text x="155.8" y="63.1">3</text>
<text x="174.5" y="63.1">15</text>
<text x="193.8" y="63.1">3</text>
<text x="219.8" y="63.1">12</text>
<text x="219.8" y="61.4">10</text>
<text x="224.6" y="63.9">D</text>
<text x="224.6" y="62.2">PRE</text>
<text x="230.6" y="62.2">Q</text>
<text x="235" y="61.4">9</text>
<text x="30.9" y="69.9">10</text>
<text x="31.7" y="66.5">1</text>
<text x="50.2" y="66.5">2</text>
<text x="50.2" y="69.9">6</text>
<text x="84.5" y="69.9">10</text>
<text x="85.3" y="66.5">1</text>
<text x="103.9" y="66.5">2</text>
<text x="103.9" y="69.9">6</text>
<text x="111.6" y="69.9">1</text>
<text x="111.6" y="66.5">2</text>
<text x="119.1" y="68.2">3</text>
<text x="136.4" y="69.9">10</text>
<text x="137.2" y="66.5">1</text>
<text x="155.8" y="66.5">2</text>
<text x="155.8" y="69.9">6</text>
<text x="174.5" y="69.9">10</text>
<text x="175.3" y="66.5">1</text>
<text x="193.8" y="66.5">2</text>
<text x="193.8" y="69.9">6</text>
<text x="219.8" y="68.2">13</text>
<text x="219.9" y="66.5">11</text>
<text x="224.6" y="69">CLR</text>
<text x="224.6" y="67.3">CLK</text>
<text x="230.6" y="69">Q</text>
<text x="235" y="68.2">8</text>
<text x="31.7" y="73.3">9</text>
<text x="50.2" y="73.3">7</text>
<text x="85.3" y="73.3">9</text>
<text x="103.9" y="73.3">7</text>
<text x="137.2" y="73.3">9</text>
<text x="155.8" y="73.3">7</text>
<text x="175.3" y="73.3">9</text>
<text x="193.8" y="73.3">7</text>
<text x="164.5" y="80.1">12</text>
<text x="176.2" y="80.1">13</text>
<text x="150.1" y="87.2" transform="rotate(-90 150.1 87.2)">14</text>
<text x="98.7" y="95.4">12</text>
<text x="98.7" y="93.7">10</text>
<text x="103.5" y="94.4">PRE</text>
<text x="109.5" y="94.4">Q</text>
<text x="113.9" y="93.7">9</text>
<text x="128.9" y="95.4">2</text>
<text x="128.9" y="93.7">4</text>
<text x="132.9" y="94.4">PRE</text>
<text x="138.9" y="94.4">Q</text>
<text x="143.3" y="93.7">5</text>
<text x="150.1" y="94.6" transform="rotate(-90 150.1 94.6)">7</text>
<text x="207.7" y="95.4">10</text>
<text x="208.5" y="93.7">9</text>
<text x="222.8" y="94" transform="rotate(-90 222.8 94)">14</text>
<text x="98.7" y="100.4">13</text>
<text x="98.8" y="98.7">11</text>
<text x="103.5" y="101.2">CLR</text>
<text x="103.5" y="96.1">D</text>
<text x="103.5" y="99.5">CLK</text>
<text x="109.5" y="101.2">Q</text>
<text x="113.9" y="100.4">8</text>
<text x="128.9" y="100.4">1</text>
<text x="128.9" y="98.7">3</text>
<text x="132.9" y="101.2">CLR</text>
<text x="132.9" y="96.1">D</text>
<text x="132.9" y="99.5">CLK</text>
<text x="138.9" y="101.2">Q</text>
<text x="143.3" y="100.4">6</text>
<text x="207.7" y="98.7">12</text>
<text x="207.7" y="100.4">13</text>
<text x="216" y="97">8</text>
<text x="222.8" y="101.3" transform="rotate(-90 222.8 101.3)">7</text>
<text x="236.2" y="100.4">4</text>
<text x="236.2" y="103.8">5</text>
<text x="243.6" y="102.1">6</text>
<text x="144.5" y="119.1">1</text>
<text x="204.4" y="117.4">11</text>
<text x="216" y="117.4">10</text>
<text x="224.1" y="117.4">1</text>
<text x="224.1" y="119.1">2</text>
<text x="144.5" y="120.8">2</text>
<text x="144.5" y="124.2">4</text>
<text x="144.5" y="125.9">5</text>
<text x="151.9" y="122.5">6</text>
<text x="170.4" y="122.5">9</text>
<text x="181.4" y="122.5">8</text>
<text x="224.1" y="122.5">4</text>
<text x="224.1" y="124.2">5</text>
<text x="231.5" y="120.8">6</text>
<text x="237.1" y="124.2">12</text>
<text x="237.1" y="120.8">13</text>
<text x="245.4" y="122.5">11</text>
<text x="75.7" y="129.6" transform="rotate(-90 75.7 129.6)">16</text>
<text x="127.2" y="129.3">3</text>
<text x="138.1" y="129.3">4</text>
<text x="75.7" y="137" transform="rotate(-90 75.7 137)">8</text>
<text x="205" y="142.8">1</text>
<text x="209" y="143.6">1A</text>
<text x="68.4" y="144.5">2</text>
<text x="68.4" y="146.2">3</text>
<text x="68.4" y="147.9">5</text>
<text x="68.4" y="149.6">6</text>
<text x="72.4" y="145.3">1A</text>
<text x="72.4" y="147">1B</text>
<text x="72.4" y="148.7">2A</text>
<text x="77.8" y="145.3">1Y</text>
<text x="77.8" y="148.7">2Y</text>
<text x="82.7" y="144.5">4</text>
<text x="82.7" y="147.9">7</text>
<text x="111.6" y="144.5">2</text>
<text x="111.6" y="146.2">3</text>
<text x="111.6" y="147.9">5</text>
<text x="111.6" y="149.6">6</text>
<text x="115.6" y="145.3">1A</text>
<text x="115.6" y="147">1B</text>
<text x="115.6" y="148.7">2A</text>
<text x="121" y="145.3">1Y</text>
<text x="121" y="148.7">2Y</text>
<text x="126" y="144.5">4</text>
<text x="126" y="147.9">7</text>
<text x="139.7" y="150" transform="rotate(-90 139.7 150)">16</text>
<text x="204.2" y="149.6">10</text>
<text x="204.2" y="144.5">12</text>
<text x="204.2" y="146.2">13</text>
<text x="205" y="147.9">9</text>
<text x="209" y="148.7">1D</text>
<text x="209" y="145.3">1B</text>
<text x="209" y="147">1C</text>
<text x="214.4" y="147">1Y</text>
<text x="219.4" y="146.2">8</text>
<text x="241.8" y="148.3" transform="rotate(-90 241.8 148.3)">14</text>
<text x="67.6" y="153">10</text>
<text x="67.6" y="154.7">14</text>
<text x="67.7" y="151.3">11</text>
<text x="72.4" y="150.4">2B</text>
<text x="72.4" y="153.8">3B</text>
<text x="72.4" y="152.1">3A</text>
<text x="72.4" y="155.5">4A</text>
<text x="77.8" y="152.1">3Y</text>
<text x="77.8" y="155.5">4Y</text>
<text x="82.7" y="151.3">9</text>
<text x="82.7" y="154.7">12</text>
<text x="110.8" y="153">10</text>
<text x="110.8" y="154.7">14</text>
<text x="110.9" y="151.3">11</text>
<text x="115.6" y="150.4">2B</text>
<text x="115.6" y="153.8">3B</text>
<text x="115.6" y="152.1">3A</text>
<text x="115.6" y="155.5">4A</text>
<text x="121" y="152.1">3Y</text>
<text x="121" y="155.5">4Y</text>
<text x="126" y="151.3">9</text>
<text x="126" y="154.7">12</text>
<text x="204.4" y="151.3">11</text>
<text x="205" y="154.7">2</text>
<text x="209" y="155.5">2A</text>
<text x="209" y="150.4">1E</text>
<text x="209" y="152.1">1F</text>
<text x="241.8" y="155.6" transform="rotate(-90 241.8 155.6)">7</text>
<text x="67.6" y="156.4">13</text>
<text x="67.6" y="161.5">15</text>
<text x="68.4" y="159.8">1</text>
<text x="72.4" y="157.2">4B</text>
<text x="72.4" y="160.5">A/B</text>
<text x="110.8" y="156.4">13</text>
<text x="110.8" y="161.5">15</text>
<text x="111.6" y="159.8">1</text>
<text x="115.6" y="157.2">4B</text>
<text x="115.6" y="160.5">A/B</text>
<text x="139.7" y="157.3" transform="rotate(-90 139.7 157.3)">8</text>
<text x="205" y="156.4">3</text>
<text x="205" y="158.1">4</text>
<text x="205" y="159.8">5</text>
<text x="209" y="157.2">2B</text>
<text x="209" y="158.9">2C</text>
<text x="209" y="160.5">2D</text>
<text x="214.4" y="158.9">2Y</text>
<text x="219.4" y="158.1">6</text>
<text x="72.4" y="162.2">G</text>
<text x="115.6" y="162.2">G</text>
</g>
<g font-size="1.4" fill="#808080">
<text x="26.2" y="33.7" transform="rotate(-90 26.2 33.7)">T/1.7A</text>
<text x="64.3" y="35.4" transform="rotate(-90 64.3 35.4)">/CSBWS/1.3A</text>
<text x="201" y="40.4" transform="rotate(-90 201 40.4)">CS/1.3E</text>
<text x="248.5" y="41.3" transform="rotate(-90 248.5 41.3)">VCC</text>
<text x="248.5" y="46.9" transform="rotate(-90 248.5 46.9)">GND</text>
<text x="151.6" y="88.8" transform="rotate(-90 151.6 88.8)">VCC</text>
<text x="151.6" y="94.4" transform="rotate(-90 151.6 94.4)">GND</text>
<text x="224.3" y="95.6" transform="rotate(-90 224.3 95.6)">VCC</text>
<text x="224.3" y="101.2" transform="rotate(-90 224.3 101.2)">GND</text>
<text x="77.3" y="131.2" transform="rotate(-90 77.3 131.2)">VCC</text>
<text x="77.3" y="136.8" transform="rotate(-90 77.3 136.8)">GND</text>
<text x="189.2" y="143.5">AB9/1.2C</text>
<text x="28.3" y="146.9">AB0/1.2C</text>
<text x="28.3" y="148.6">AB1/1.2C</text>
<text x="47.3" y="148.6">AB0/1.2C</text>
<text x="47.3" y="145.2">AB1/1.2C</text>
<text x="95.8" y="148.6">AB4/1.2C</text>
<text x="95.8" y="145.2">AB5/1.2C</text>
<text x="243.3" y="148.1" transform="rotate(-90 243.3 148.1)">VCC</text>
<text x="28.3" y="150.3">AB2/1.2C</text>
<text x="28.3" y="152">AB3/1.2C</text>
<text x="28.3" y="153.7">AB4/1.2C</text>
<text x="28.3" y="155.4">AB5/1.2C</text>
<text x="47.3" y="152">AB2/1.2C</text>
<text x="47.3" y="155.4">AB3/1.2C</text>
<text x="95.8" y="152">AB6/1.2C</text>
<text x="95.8" y="155.4">AB7/1.2C</text>
<text x="141.3" y="151.5" transform="rotate(-90 141.3 151.5)">VCC</text>
<text x="189.2" y="155.4">AB8/1.2C</text>
<text x="28.3" y="157.1">AB6/1.2C</text>
<text x="28.3" y="158.8">AB7/1.2C</text>
<text x="28.3" y="160.5">AB8/1.2C</text>
<text x="141.3" y="157.1" transform="rotate(-90 141.3 157.1)">GND</text>
<text x="243.3" y="156.6" transform="rotate(-90 243.3 156.6)">GND</text>
<text x="28.3" y="162.2">AB9/1.2C</text>
<text x="86.8" y="183.3" transform="rotate(-90 86.8 183.3)">AB'3/1.3B</text>
<text x="88.5" y="183.3" transform="rotate(-90 88.5 183.3)">AB'2/1.3B</text>
<text x="90.2" y="183.3" transform="rotate(-90 90.2 183.3)">AB'0/1.3B</text>
<text x="91.9" y="183.3" transform="rotate(-90 91.9 183.3)">AB'1/1.3B</text>
<text x="130" y="183.3" transform="rotate(-90 130 183.3)">AB'7/1.3B</text>
<text x="131.7" y="183.3" transform="rotate(-90 131.7 183.3)">AB'6/1.3B</text>
<text x="133.5" y="183.3" transform="rotate(-90 133.5 183.3)">AB'4/1.3B</text>
<text x="135.2" y="183.3" transform="rotate(-90 135.2 183.3)">AB'5/1.3B</text>
<text x="159.4" y="182.3" transform="rotate(-90 159.4 182.3)">R4/1.4A</text>
<text x="161.1" y="182.3" transform="rotate(-90 161.1 182.3)">R2/1.4A</text>
<text x="162.9" y="182.3" transform="rotate(-90 162.9 182.3)">R1/1.4A</text>
<text x="183.6" y="185.2" transform="rotate(-90 183.6 185.2)">52_2-10/1.6A</text>
<text x="223.4" y="183.3" transform="rotate(-90 223.4 183.3)">AB'8/1.3B</text>
<text x="225.2" y="183.3" transform="rotate(-90 225.2 183.3)">AB'9/1.3B</text>
<text x="247.7" y="184.2" transform="rotate(-90 247.7 184.2)">SY</text>
<text x="247.7" y="182.5" transform="rotate(-90 247.7 182.5)">NC/1.7A</text>
<text x="249.4" y="182.4" transform="rotate(-90 249.4 182.4)">ZR/1.6A</text>
<text x="251.1" y="182.5" transform="rotate(-90 251.1 182.5)">BR/1.6A</text>
</g>
</svg>
